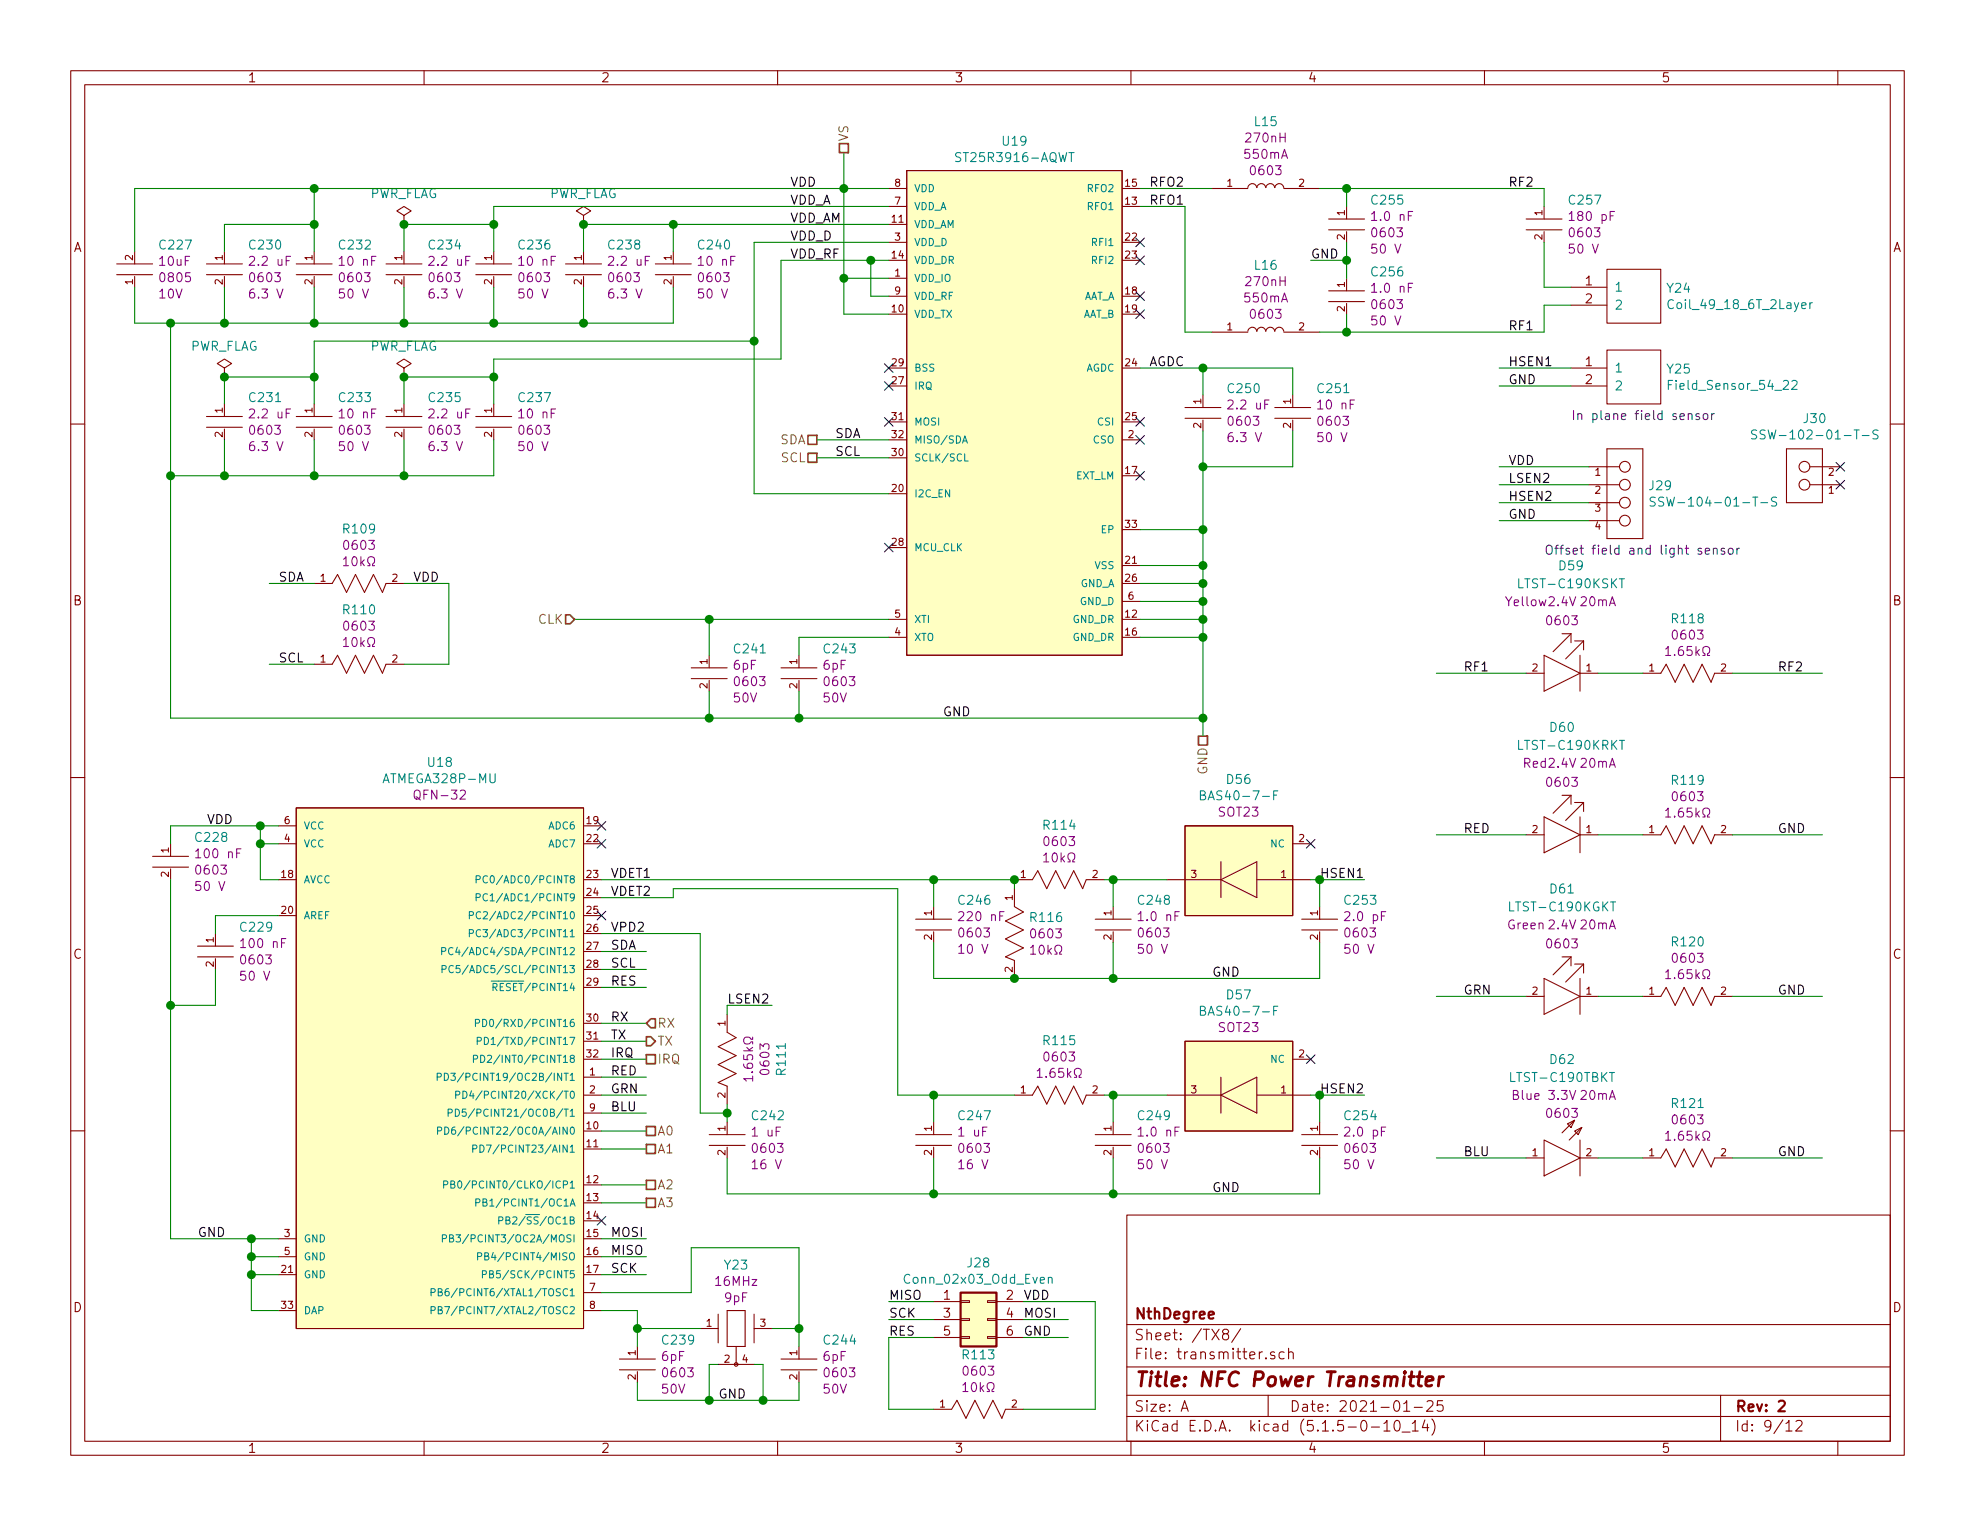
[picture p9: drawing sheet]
<svg xmlns="http://www.w3.org/2000/svg" width="279mm" height="216mm" viewBox="0 0 279 216" stroke-linecap="round" stroke-linejoin="round" font-family="sans-serif">
<g fill="none" stroke="#840000" stroke-width=".15">
<path d="M10 10h259.4v195.9h-259.4zM12 12h255.4v191.9h-255.4zM60 10v2M110 10v2M160 10v2M210 10v2M260 10v2M16.5 38.9h5.1M16.5 37.3h5.1M19 35.6v1.7M19 39.1v1.5M29.2 38.9h5.1"/>
<path d="M29.2 37.3h5.1M31.7 35.6v1.7M41.9 38.9h5.1M41.9 37.3h5.1M44.4 35.6v1.7M54.6 38.9h5.1M54.6 37.3h5.1M57.1 30.5l1.1-.7-1.1-.6-1 .6 1 .7v1.3M57.1 31.8h.1M57.1 35.6v1.7M67.3 38.9h5.1M67.3 37.3h5.1"/>
<path d="M69.8 35.6v1.7M80 38.9h5.1M80 37.3h5.1M82.5 30.5l1.1-.7-1.1-.6-1 .6 1 .7v1.3M82.5 31.8h.1M82.5 35.6v1.7M92.7 38.9h5.1M92.7 37.3h5.1M95.2 35.6v1.7M125.7 39.4h2.6M125.7 31.8h2.6M125.7 29.2h2.6"/>
<path d="M125.7 36.8h2.6M125.7 26.7h2.6M125.7 34.3h2.6M128.3 24.1h30.4v68.6h-30.4zM158.7 29.2h2.6M158.7 36.8h2.6M158.7 26.7h2.6M158.7 34.3h2.6M171.4 26.7h5.1M176.5 26.5a.64 .64 0 0 1 .7-.5 .64 .64 0 0 1 .6 .5 .64 .64 0 0 1 .6-.5 .64 .64 0 0 1 .7 .5 .64 .64 0 0 1 .6-.5 .64 .64 0 0 1 .6 .5 .64 .64 0 0 1 .7-.5 .64 .64 0 0 1 .6 .5M181.6 26.7h5.1M188 32.5h5"/>
<path d="M188 31h5M190.5 29.2v1.8M190.5 39.4v1.7M215.9 32.5h5.1M215.9 31h5.1M218.4 29.2v1.8M227.3 38.1h7.6v7.6h-7.6zM10 60h2M29.2 58.9h5.1M31.7 52.1l1.1-.7-1.1-.6-1 .6 1 .7v1.2M31.7 53.3h.1M31.7 57.2v1.7"/>
<path d="M41.9 58.9h5.1M44.4 57.2v1.7M54.6 58.9h5.1M57.1 52.1l1.1-.7-1.1-.6-1 .6 1 .7v1.2M57.1 53.3h.1M57.1 57.2v1.7M67.3 58.9h5.1M69.8 57.2v1.7M125.7 44.5h2.6M125.7 41.9h2.6M125.7 52.1h2.6M125.7 59.7h2.6"/>
<path d="M125.7 54.6h2.6M158.7 44.5h2.6M158.7 41.9h2.6M158.7 52.1h2.6M158.7 59.7h2.6M167.6 59.2h5.1M167.6 57.7h5.1M170.2 55.9v1.8M171.4 47h5.1M176.5 46.9a.64 .64 0 0 1 .7-.6 .64 .64 0 0 1 .6 .6 .64 .64 0 0 1 .6-.6 .64 .64 0 0 1 .7 .6 .64 .64 0 0 1 .6-.6 .64 .64 0 0 1 .6 .6 .64 .64 0 0 1 .7-.6 .64 .64 0 0 1 .6 .6M180.3 59.2h5.1M180.3 57.7h5.1"/>
<path d="M181.6 47h5.1M182.9 55.9v1.8M188 42.7h5M188 41.1h5M222.2 52.1h5.1M222.2 54.6h5.1M222.2 40.6h5.1M222.2 43.2h5.1M227.3 49.5h7.6v7.7h-7.6zM267.4 60h2M29.2 60.5h5.1M41.9 60.5h5.1"/>
<path d="M54.6 60.5h5.1M67.3 60.5h5.1M125.7 62.2h2.6M125.7 69.9h2.6M125.7 77.5h2.6M125.7 64.8h2.6M158.7 67.3h2.6M158.7 62.2h2.6M158.7 74.9h2.6M224.8 66h4.3M224.8 68.6h4.3M224.8 71.1h4.3"/>
<path d="M224.8 73.7h4.3M227.3 63.5h5.1v12.7h-5.1zM252.7 63.5h5.1v7.6h-5.1zM256 66h4.3M256 68.6h4.3M44.4 82.6h2.6l.8-1.3 1.2 2.5 1.3-2.5 1.3 2.5 1.2-2.5 1.3 2.5 .5-1.2h2.5M44.4 94h2.6l.8-1.3 1.2 2.6 1.3-2.6 1.3 2.6 1.2-2.6 1.3 2.6 .5-1.3h2.5M97.8 96h5.1M97.8 94.5h5.1M100.3 92.7v1.8M110.5 96h5.1M110.5 94.5h5.1"/>
<path d="M113 92.7v1.8M125.7 87.6h2.6M125.7 90.2h2.6M158.7 87.6h2.6M158.7 90.2h2.6M158.7 80h2.6M158.7 82.6h2.6M158.7 85.1h2.6M215.9 95.3h2.5M218.4 92.7l5.1 2.6-5.1 2.5zM221 89.7h1.2M222.2 89.7v1.2"/>
<path d="M222.2 89.7l-2.5 2.5M222.8 90.7h1.2M223.5 95.3h2.6M223.5 92.7v5.1M224 90.7v1.2M224 90.7l-2.5 2.5M232.4 95.3h2.5l.8-1.3 1.3 2.5 1.3-2.5 1.2 2.5 1.3-2.5 1.3 2.5 .5-1.2h2.5M10 110h2M24.1 119.4v1.8M39.4 119.4h2.5M39.4 116.8h2.5M41.9 114.3h40.6v73.7h-40.6z"/>
<path d="M82.5 119.4h2.6M82.5 116.8h2.6M167.6 116.8h15.3v12.7h-15.3zM182.9 119.4h2.5M215.9 118.1h2.5M218.4 115.6l5.1 2.5-5.1 2.6zM221 112.5h1.2M222.2 112.5v1.3M222.2 112.5l-2.5 2.6M222.8 113.5h1.2M223.5 118.1h2.6M223.5 115.6v5.1"/>
<path d="M224 113.5v1.3M224 113.5l-2.5 2.6M232.4 118.1h2.5l.8-1.3 1.3 2.6 1.3-2.6 1.2 2.6 1.3-2.6 1.3 2.6 .5-1.3h2.5M267.4 110h2M21.6 122.7h5.1M21.6 121.2h5.1M27.9 135.4h5.1M27.9 133.9h5.1M30.5 132.1v1.8M39.4 124.5h2.5M39.4 129.5h2.5M82.5 124.5h2.6"/>
<path d="M82.5 129.5h2.6M82.5 127h2.6M82.5 132.1h2.6M82.5 134.6h2.6M82.5 137.2h2.6M82.5 139.7h2.6M129.5 131.6h5.1M129.5 130h5.1M132.1 128.3v1.7M143.5 124.5h2.5l.8-1.3 1.3 2.5 1.3-2.5 1.2 2.5 1.3-2.5 1.3 2.5 .5-1.2h2.5M143.5 125.7v2.6l1.3 .7-2.6 1.3 2.6 1.3-2.6 1.2 2.6 1.3-2.6 1.3 1.3 .5v2.5M154.9 131.6h5.1"/>
<path d="M154.9 130h5.1M157.5 128.3v1.7M165.1 124.5h7.6M172.7 124.5l5.1-2.6v5.1zM172.7 121.9v5.1M177.8 124.5h7.6M184.1 131.6h5.1M184.1 130h5.1M186.7 128.3v1.7M218.4 138.4l5.1 2.6-5.1 2.5zM221 135.4h1.2M222.2 135.4l-2.5 2.5"/>
<path d="M222.2 135.4v1.3M222.8 136.4h1.2M223.5 138.4v5.1M224 136.4l-2.5 2.5M224 136.4v1.3M10 160h2M82.5 154.9h2.6M82.5 149.9h2.6M82.5 152.4h2.6M82.5 144.8h2.6M82.5 147.3h2.6M82.5 157.5h2.6"/>
<path d="M102.9 143.5v2.6l1.2 .7-2.5 1.3 2.5 1.3-2.5 1.2 2.5 1.3-2.5 1.3 1.3 .5v2.5M102.9 158.8v1.7M132.1 158.8v1.7M143.5 154.9h2.5l.8-1.2 1.3 2.5 1.3-2.5 1.2 2.5 1.3-2.5 1.3 2.5 .5-1.3h2.5M157.5 158.8v1.7M165.1 154.9h7.6M167.6 147.3h15.3v12.7h-15.3zM172.7 154.9l5.1-2.5v5.1zM172.7 152.4v5.1M177.8 154.9h7.6M182.9 149.9h2.5M186.7 158.8v1.7"/>
<path d="M215.9 141h2.5M221.7 159l1.1-.5-.6 1zM222.8 158.5l-1.8 1.8M223.5 141h2.6M223.8 159.5l-1.8 1.8M232.4 141h2.5l.8-1.3 1.3 2.5 1.3-2.5 1.2 2.5 1.3-2.5 1.3 2.5 .5-1.2h2.5M267.4 160h2M39.4 175.3h2.5M39.4 177.8h2.5M82.5 160h2.6M82.5 162.6h2.6M82.5 167.6h2.6"/>
<path d="M82.5 170.2h2.6M82.5 172.7h2.6M82.5 175.3h2.6M82.5 177.8h2.6M100.3 162.1h5.1M100.3 160.5h5.1M129.5 162.1h5.1M129.5 160.5h5.1M154.9 162.1h5.1M154.9 160.5h5.1M159.4 171.9h108v32h-108zM184.1 162.1h5.1"/>
<path d="M184.1 160.5h5.1M215.9 163.8h2.5M218.4 161.3l5.1 2.5-5.1 2.6zM222.8 160l1-.5-.5 1zM223.5 161.3v5.1M223.5 163.8h2.6M232.4 163.8h2.5l.8-1.2 1.3 2.5 1.3-2.5 1.2 2.5 1.3-2.5 1.3 2.5 .5-1.3h2.5M39.4 185.4h2.5M39.4 180.3h2.5M82.5 185.4h2.6M82.5 180.3h2.6M82.5 182.9h2.6"/>
<path d="M87.6 193.8h5.1M87.6 192.3h5.1M90.2 190.5v1.8M99.1 188h2.5M101.6 185.9v4.1M101.6 193h5.1M102.9 185.4h2.5v5.1h-2.5zM104.1 190.5v2.5M106.7 185.9v4.1M106.7 188h2.5M110.5 193.8h5.1M110.5 192.3h5.1"/>
<path d="M113 190.5v1.8M132.1 199.4h2.5l.8-1.3 1.3 2.6 1.2-2.6 1.3 2.6 1.3-2.6 1.2 2.6 .5-1.3h2.6M132.1 184.2h3.8M132.1 186.7h3.8M132.1 189.2h3.8M135.9 189.1h1.3v.3h-1.3zM135.9 184h1.3v.3h-1.3zM135.9 186.6h1.3v.2h-1.3zM139.7 189.1h1.3v.3h-1.3zM139.7 184h1.3v.3h-1.3zM139.7 186.6h1.3v.2h-1.3zM141 184.2h3.8"/>
<path d="M141 186.7h3.8M141 189.2h3.8M159.4 197.4h108M159.4 193.4h108M159.4 187.4h108M167.1 199.7l.5-1.5 .5 1.5M167.2 199.2h.8M173.2 188.7l-.3-.3 .1-.2 .2-.1h.5l.1 .2-.1 .3-.2 .1h-.3a.48 .48 0 0 0-.2 .7l.2 .2h.3l.2-.2a.48 .48 0 0 0-.2-.7M175.5 188l-1.3 1.9M179.4 197.4v3M180.3 191.3a.37 .37 0 0 0-.6 .2 .54 .54 0 0 0 .6 .3v.4l-.1 .1-.5-.1M181.7 191.3a.48 .48 0 0 0-.7 .1l-.1 .1 .1 .6a.48 .48 0 0 0 .7 .1"/>
<path d="M182.3 191.4a.41 .41 0 0 1 .7 .1v.8M182.3 190.8v1.5M198.6 199.7h.8M200.1 199.1h1.1M201.9 198.3l.2-.1h.3a.41 .41 0 0 1 .3 .6l-.9 .9h.9M204.1 198.2h-.7l-.1 .7 .1-.1a.62 .62 0 0 1 .7 .1l.1 .1-.1 .5-.2 .2h-.4l-.2-.2M243.4 197.4v6.5M60 203.9v2M110 203.9v2M159.4 200.4h108M160 203.9v2M194 201.9h1.1"/>
<path d="M195.8 201.4l.4-.4v1.5M195.8 202.5h.8M197.4 201.1a.35 .35 0 0 1 .3-.1 .35 .35 0 0 1 .3 .2 .77 .77 0 0 1-.4 1.3 .9 .9 0 0 1-.2-1.4zM198.3 202.6h1.2M199.8 201.4l.4-.4v1.5M199.8 202.5h.8M201.6 200.9l-.4 1.1h.9M201.9 201.5v1M202.6 200.8a1.71 1.71 0 0 1 0 2.2M210 203.9v2M252.7 201.4l.3-.2 .1-.2v1.5M252.7 202.5h.8"/>
<path d="M254.1 201.1l.2-.1h.5a.4 .4 0 0 1 .1 .6l-.9 .9h.9M260 203.9v2"/>
<circle cx="229.9" cy="68.6" r=".76"/>
<circle cx="229.9" cy="71.1" r=".76"/>
<circle cx="229.9" cy="66" r=".76"/>
<circle cx="229.9" cy="73.7" r=".76"/>
<circle cx="255.3" cy="68.6" r=".76"/>
<circle cx="255.3" cy="66" r=".76"/>
<circle cx="104.1" cy="193" r=".25"/>
</g>
<path d="M171 186.1l.7-.2v-.3h-.5l-.2 .2 .1 .7 .1 .1 .5-.1M251.6 198.3l.3-.1h.4a.37 .37 0 0 1 .1 .6l-.8 .9h.9" fill="none" stroke="#840000" stroke-width=".3"/>
<path d="M200.5 194.8h.7M200.9 194.1l-.3 1.7 .1 .2 .4 .1M201.8 195.4l.9-.2v-.4h-.6h-.2l-.1 .2v1l.2 .1 .5-.1M203.6 194.8l-.1 1.3M204.2 194.8a.55 .55 0 0 0-.6 .3" fill="none" stroke="#840000" stroke-width=".41"/>
<g fill="none" stroke="#840084" stroke-width=".15">
<path d="M48.6 79.1l.3-.3v1.2M48.6 90.6l.3-.4v1.3M48.6 80h.7M48.6 91.5h.7M52 80h.3v-.2a.55 .55 0 0 1-.2-.8 .55 .55 0 0 1 .8-.1 .66 .66 0 0 1-.2 .9v.2h.3M52 91.5h.3v-.3a.55 .55 0 0 1-.2-.8 .55 .55 0 0 1 .8 0 .66 .66 0 0 1-.2 .8v.3h.3M235.6 91.8l.4-.3v1.2M235.6 92.7h.7M240.9 92.7h.3v-.2a.54 .54 0 0 1-.3-.7 .54 .54 0 0 1 .8-.3 .59 .59 0 0 1-.1 1v.2h.3M235.6 114.7l.4-.4v1.3M235.6 115.6h.7M240.9 115.6h.3v-.2a.54 .54 0 0 1-.3-.8 .54 .54 0 0 1 .8-.2 .59 .59 0 0 1-.1 1v.2h.3"/>
<path d="M145.8 134.1l.4-.4v1.3M145.8 135h.7M147.7 121l.3-.3v1.2M147.7 121.9h.7M149.2 135h.3v-.2a.55 .55 0 0 1-.2-.9 .55 .55 0 0 1 .8 0 .66 .66 0 0 1-.2 .9v.2h.3M151.1 121.9h.3v-.2a.55 .55 0 0 1-.3-.8 .55 .55 0 0 1 .9 0 .66 .66 0 0 1-.2 .8v.2h.2M235.6 137.5l.4-.3v1.3M235.6 138.5h.7M240.9 138.5h.3v-.3a.54 .54 0 0 1-.3-.7 .54 .54 0 0 1 .8-.2 .59 .59 0 0 1-.1 .9v.3h.3M106.5 152.6h-1.3l.4 .4M106.5 146.7v.3h-.3a.54 .54 0 0 0-.7-.2 .54 .54 0 0 0-.2 .7 .59 .59 0 0 0 .9-.1h.3v.3M106.5 152.2v.8"/>
<path d="M146.7 151.5l.4-.3v1.2M146.7 152.4h.7M152 152.4h.3v-.2a.54 .54 0 0 1-.3-.7 .54 .54 0 0 1 .8-.3 .59 .59 0 0 1-.1 1v.2h.3M235.6 160.4l.4-.4v1.3M235.6 161.3h.7M240.9 161.3h.3v-.2a.54 .54 0 0 1-.3-.8 .54 .54 0 0 1 .8-.2 .59 .59 0 0 1-.1 1v.2h.3M136.2 196l.4-.4v1.3M136.2 196.9h.7M139.6 196.9h.4v-.3a.55 .55 0 0 1-.3-.8 .55 .55 0 0 1 .9 0 .66 .66 0 0 1-.3 .8v.3h.3"/>
</g>
<g fill="none" stroke="#008484" stroke-width=".15">
<path d="M135.9 21.7l-.5-.1-.1 .1-.1 .2a.43 .43 0 0 0 .5 .4l.1 .1a.28 .28 0 0 1 .1 .3 .28 .28 0 0 1-.2 .2l-.5-.1M151.2 21.6h.7M236 54.4h.4M236.6 53.8h-.6v1.3M236.7 42.5a.5 .5 0 0 0-.6 0 .5 .5 0 0 0-.1 .6 .45 .45 0 0 0 .2 .5 .45 .45 0 0 0 .5-.1M253.5 53.9l.2-.1h.3l.2 .1v.3v.2l-.8 .7h.8M256 42.8v.9M256.4 42.8l-.2 .1-.2 .2M136.2 62.7l.3-1 .4 1M136.3 62.4h.5M136.5 64.2v1h.5M234.2 70.4l-.5-.1-.2 .2-.1 .2a.43 .43 0 0 0 .5 .3l.2 .1a.28 .28 0 0 1 .1 .3 .28 .28 0 0 1-.3 .2h-.5"/>
<path d="M235.4 70.4l-.5-.1-.2 .2v.3l.6 .3 .1 .3-.3 .2h-.5M248.5 60.9l-.5-.1-.1 .2-.1 .2a.43 .43 0 0 0 .5 .3l.1 .1a.28 .28 0 0 1 .1 .3 .28 .28 0 0 1-.2 .2h-.5M249.1 71.1h1M249.7 60.9l-.5-.1-.2 .2v.3l.6 .3 .1 .3-.2 .2h-.5M251.3 70.4l-.4-.1-.2 .2-.1 .2a.43 .43 0 0 0 .5 .3l.2 .1v.4a.56 .56 0 0 1-.7 .1M263.4 61.6h1M265.7 60.9l-.5-.1-.2 .2-.1 .2a.43 .43 0 0 0 .5 .3l.2 .1v.4a.56 .56 0 0 1-.7 .1M229.1 81.9h.7M169.8 112.5l.6-.1 .1-.2-.1-.2-.1-.1h-.5v1.3h.5l.2-.2 .1-.3-.3-.2M180.2 112.5h.4M180.8 111.9h-.6v1.3M229.1 104.7h.7"/>
<path d="M62.5 134.6l.5-.1 .1-.1-.1-.3h-.5v1M62.5 137.1h.5l.1-.2v-.2l-.6-.1v1M64.1 134.1a.47 .47 0 0 0-.7 .4 .47 .47 0 0 0 .6 .5h.1M64.1 136.7a.49 .49 0 0 0-.6 .3 .49 .49 0 0 0 .4 .6l.2-.1M64.7 134l-.2 .7h.6M65 136.6h-.4l-.1 .5 .2-.1h.3l.1 .2-.1 .3-.1 .1-.4-.1M66.4 129.5h.5l.1-.2-.1-.2-.5-.1v1M66.4 132.1l.5-.1 .1-.1-.1-.3-.5-.1v1M67.4 124.4h.4l.1-.2v-.2l-.5-.1v1M67.4 127l.4-.1 .1-.1v-.3l-.5-.1v1.1M68 129.1a.47 .47 0 0 0-.6 .4 .47 .47 0 0 0 .5 .4h.1M68 131.6a.47 .47 0 0 0-.6 .4 .47 .47 0 0 0 .5 .5l.1-.1"/>
<path d="M69 124a.47 .47 0 0 0-.7 .4 .47 .47 0 0 0 .6 .5l.1-.1M69 126.5a.47 .47 0 0 0-.7 .4 .47 .47 0 0 0 .6 .5h.1M69.5 138.8h1M69.7 139.7l.5-.1 .1-.4-.6-.1v1.1M70 139.7l.3 .5M227.8 127.6h.7M61.8 152.4l.5-.1 .1-.1v-.3l-.6-.1v1.1M61.9 160l.5-.1 .1-.1-.1-.3h-.5v1M62.9 151.8a.51 .51 0 0 1 .6 .5 .51 .51 0 0 1-.6 .6zM62.9 159.5a.51 .51 0 0 1 .6 .5 .51 .51 0 0 1-.6 .5zM63.4 157.5l.5-.1 .1-.1-.1-.3-.5-.1v1M63.8 151.8h.6l-.3 .4 .3 .2v.4l-.2 .1-.4-.1"/>
<path d="M64.4 159.5h-.2a.63 .63 0 0 0-.1 1l.3-.1 .1-.4-.2-.2h-.2l-.2 .2M64.4 156.9a.51 .51 0 0 1 .6 .5 .51 .51 0 0 1-.6 .5zM64.5 154.9h.4l.1-.2v-.2l-.5-.1v1M65.5 154.4a.51 .51 0 0 1 .6 .5 .51 .51 0 0 1-.6 .5zM65.9 156.9h-.5v.5l.1-.1 .4 .1 .1 .1-.1 .3-.1 .1-.4-.1M66.7 154.3l-.3 .7h.7M67 149.8h.5l.1-.2-.1-.2-.5-.1v1M67.3 144.8l.4-.1 .1-.1v-.3l-.5-.1v1M67.5 147.3l.5-.1 .1-.1-.1-.3h-.5v1M68 149.3a.51 .51 0 0 1 .6 .5 .51 .51 0 0 1-.6 .5zM68.3 144.2a.51 .51 0 0 1 .6 .5 .51 .51 0 0 1-.6 .5zM68.5 146.8a.51 .51 0 0 1 .6 .5 .51 .51 0 0 1-.6 .5z"/>
<path d="M169.8 143l.6-.1 .1-.2-.1-.2-.1-.1h-.5v1.2h.5l.2-.1 .1-.3-.3-.2M180.2 143h.4M180.8 142.4h-.6v1.2M227.7 151.7h.7M62.6 175.2h.5l.1-.2-.1-.2-.5-.1v1M62.8 167.6h.4l.1-.2v-.2l-.5-.1v1M63.6 175.2l.4-.1 .1-.1v-.2l-.5-.1v1h.4l.1-.1 .1-.2-.3-.2M63.8 167.6l.4-.1 .1-.1v-.2l-.5-.1v1h.4l.2-.4-.3-.1M64.5 174.7h.7l-.4 .4 .4 .2-.1 .3-.2 .1-.4-.1M64.8 167.2l.2-.1a.55 .55 0 0 1 .3 .5 .55 .55 0 0 1-.3 .5l-.2-.1-.1-.3zM66.9 162.5h.5l.1-.2-.1-.2-.5-.1v1M67.3 170.2l.5-.1 .1-.1-.1-.3-.5-.1v1"/>
<path d="M67.6 177.8l.4-.1 .1-.1v-.3l-.5-.1v1.1M67.9 162a.51 .51 0 0 1 .6 .5 .51 .51 0 0 1-.6 .5zM68.3 170.1h.5l.1-.2-.1-.2-.5-.1v1h.4l.2-.3-.2-.2M68.6 177.7h.4l.1-.2v-.2l-.5-.1v1.1h.4l.1-.1 .1-.3-.3-.2M70.6 172.7l.4-.1 .1-.1v-.3h-.5v1M71.6 172.6h.4l.1-.2v-.2h-.5v1h.4l.1-.1 .1-.3-.3-.2M61 182.9l.5-.1 .1-.1-.1-.3-.5-.1v1M61 185.4l.5-.1 .1-.1-.1-.3h-.5v1M62 182.8h.4l.1-.2v-.2l-.5-.1v1h.4l.1-.1 .1-.2-.3-.2M62 185.3h.4l.1-.2v-.2h-.5v1h.4l.1-.1 .1-.3-.3-.2M62.9 184.9h.7l-.4 1M63.4 182.3l-.2 .1a.66 .66 0 0 0 0 .9l.3-.1 .1-.3-.3-.2h-.1l-.2 .2"/>
<path d="M68.2 180.3h.5l.1-.4-.6-.1v1M69.3 180.3l.4-.1v-.3l-.4-.1v1h.3l.2-.4-.2-.1M148.3 180.8h.1a.31 .31 0 0 1 .4 .1v.7M148.3 180.7v.9"/>
</g>
<g fill="#ffffc2" stroke="#ffffc2" stroke-width=".14">
<path d="M128.3 24.1h30.4v68.6h-30.4z"/>
<path d="M167.6 147.3h15.3v12.7h-15.3z"/>
<path d="M167.6 116.8h15.3v12.7h-15.3z"/>
<path d="M41.9 114.3h40.6v73.7h-40.6z"/>
<path d="M135.9 182.9h5.1v7.6h-5.1z"/>
</g>
<path d="M135.9 182.9h5.1v7.6h-5.1z" fill="none" stroke="#840000" stroke-width=".25"/>
<g fill="none" stroke="#008400" stroke-width=".15">
<path d="M44.4 31.8h-12.7v3.8M44.4 26.7v8.9M69.8 31.8h-12.7v3.8M95.2 31.8v3.8M119.4 21.6v22.9h6.3M119.4 39.4h6.3M123.2 36.8v5.1h2.5M125.7 36.8h-15.2v14h-40.7v6.4M125.7 26.7h-106.7v8.9M125.7 29.2h-55.9v6.4M125.7 31.8h-43.2v3.8M125.7 34.3h-19v35.6h19"/>
<path d="M161.3 26.7h10.1M161.3 29.2h6.3v17.8h3.8M185.4 36.8h5.1M186.7 26.7h31.7v2.5M190.5 26.7v2.5M190.5 34.3v5.1M218.4 34.3v6.3h3.8M19 40.6v5.1h76.2v-5.1M24.1 45.7v55.9h146.1M31.7 40.6v5.1M44.4 53.3h-12.7v3.9M44.4 40.6v5.1"/>
<path d="M57.1 40.6v5.1M69.8 53.3h-12.7v3.9M69.8 40.6v5.1M82.5 40.6v5.1M106.7 48.3h-62.3v8.9M161.3 52.1h21.6v3.8M170.2 52.1v3.8M190.5 44.5v2.5M212.1 52.1h10.1M212.1 54.6h10.1M222.2 43.2h-3.8v3.8h-31.7M31.7 62.2v5.1"/>
<path d="M44.4 62.2v5.1M57.1 62.2v5.1M69.8 62.2v5.1h-45.7M115.6 62.2h10.1M115.6 64.8h10.1M161.3 74.9h8.9M170.2 61v43.1M182.9 61v5h-12.7M212.1 66h12.7M212.1 73.7h12.7M212.1 71.1h12.7M212.1 68.6h12.7"/>
<path d="M38.1 94h6.3M38.1 82.6h6.3M57.1 82.6h6.4v11.4h-6.4M81.3 87.6h44.4M100.3 87.6v5.1M100.3 97.8v3.8M113 97.8v3.8M125.7 90.2h-12.7v2.5M161.3 82.6h8.9M161.3 87.6h8.9M161.3 90.2h8.9M161.3 85.1h8.9"/>
<path d="M161.3 80h8.9M203.2 95.3h12.7M226.1 95.3h6.3M245.1 95.3h12.7M36.8 116.8v7.7h2.6M36.8 119.4h2.6M39.4 116.8h-15.3v2.6M203.2 118.1h12.7M226.1 118.1h6.3M245.1 118.1h12.7M24.1 124.5v50.8h15.3M30.5 137.2v5h-6.4"/>
<path d="M39.4 129.5h-8.9v2.6M85.1 127h10.1v-1.3h31.8v29.2h16.5M85.1 132.1h14v25.4h3.8M85.1 124.5h58.4v1.2M85.1 139.7h6.3M85.1 134.6h6.3M85.1 137.2h6.3M132.1 124.5v3.8M132.1 133.4v5h54.6v-5M156.2 124.5h8.9M157.5 124.5v3.8M157.5 133.4v5"/>
<path d="M185.4 124.5h7.6M186.7 124.5v3.8M85.1 157.5h6.3M85.1 154.9h6.3M85.1 144.8h6.3M85.1 147.3h6.3M85.1 149.9h6.3M85.1 152.4h6.3M102.9 156.2v2.6M109.2 142.2h-6.3v1.3M132.1 154.9v3.9M156.2 154.9h8.9"/>
<path d="M157.5 154.9v3.9M185.4 154.9h7.6M186.7 154.9v3.9M203.2 141h12.7M226.1 141h6.3M245.1 141h12.7M35.6 175.3v10.1h3.8M35.6 177.8h3.8M85.1 175.3h6.3M85.1 177.8h6.3M85.1 160h6.3M85.1 162.6h6.3"/>
<path d="M85.1 167.6h6.3M85.1 170.2h6.3M102.9 163.8v5.1h83.8v-5.1M132.1 163.8v5.1M157.5 163.8v5.1M203.2 163.8h12.7M226.1 163.8h6.3M245.1 163.8h12.7M35.6 180.3h3.8M85.1 180.3h6.3M85.1 185.4h5.1v5.1M85.1 182.9h12.7v-6.4h15.2v14"/>
<path d="M90.2 195.6v2.5h22.8v-2.5M90.2 188h8.9M101.6 193h-1.3v5.1M106.7 193h1.2v5.1M109.2 188h3.8M125.7 184.2h6.4M125.7 186.7h6.4M132.1 189.2h-6.4v10.2h6.4M144.8 184.2h10.1v15.2h-10.1M144.8 186.7h6.3M144.8 189.2h6.3"/>
</g>
<path d="M118.7 20.3h1.3v1.3h-1.3zM114.3 61.6h1.3v1.3h-1.3zM114.3 64.1h1.3v1.3h-1.3zM80 87h.6l.7 .6-.7 .7h-.6zM169.5 104.1h1.3v1.3h-1.3zM91.4 159.4h1.3v1.3h-1.3zM91.4 149.2h1.3v1.3h-1.3zM91.4 146.7h.7l.6 .6-.6 .7h-.7zM92.1 144.1h.6v1.3h-.6l-.7-.6zM91.4 161.9h1.3v1.3h-1.3zM91.4 167h1.3v1.3h-1.3zM91.4 169.5h1.3v1.3h-1.3z" fill="none" stroke="#848400" stroke-width=".25"/>
<g fill="none" stroke="#0000c2" stroke-width=".15">
<path d="M238.8 58.6h.1a.31 .31 0 0 1 .5 .1v.7M238.8 58.5v.9M240.4 58.6a.32 .32 0 0 0-.5 .1l.1 .2h.3l.2 .2-.2 .3-.4-.1M241.1 58.6l.3-.1 .2 .3v.3l-.2 .3-.3-.1-.2-.2v-.3zM242.1 58.5v.9M242.5 58.5l-.2 .1-.2 .2M240.7 77.6h-.3l-.2 .1 .1 .2 .4 .2 .1 .1-.1 .2h-.5M241.2 78l.7-.1-.1-.3h-.4l-.2 .1 .1 .7h.5M242.4 77.7v-.1a.31 .31 0 0 1 .5 .1v.7M242.4 77.6v.8M244 77.6a.31 .31 0 0 0-.5 .1v.2l.3 .1 .2 .2-.2 .2h-.3M244.6 77.6h.3l.3 .2v.4l-.1 .2h-.3l-.3-.2v-.4z"/>
<path d="M245.7 77.6v.8M246.1 77.6h-.3l-.1 .2"/>
</g>
<g fill="#008400" stroke="#008400" stroke-width=".25">
<circle cx="24.1" cy="67.3" r=".51"/>
<circle cx="143.5" cy="138.4" r=".51"/>
<circle cx="100.3" cy="101.6" r=".51"/>
<circle cx="186.7" cy="124.5" r=".51"/>
<circle cx="57.2" cy="67.3" r=".51"/>
<circle cx="44.5" cy="67.3" r=".51"/>
<circle cx="31.8" cy="67.3" r=".51"/>
<circle cx="157.5" cy="138.4" r=".51"/>
<circle cx="143.5" cy="124.5" r=".51"/>
<circle cx="31.8" cy="45.7" r=".51"/>
<circle cx="44.5" cy="45.7" r=".51"/>
<circle cx="57.2" cy="45.7" r=".51"/>
<circle cx="113" cy="188" r=".51"/>
<circle cx="35.6" cy="177.8" r=".51"/>
<circle cx="69.9" cy="45.7" r=".51"/>
<circle cx="132.1" cy="124.5" r=".51"/>
<circle cx="82.6" cy="45.7" r=".51"/>
<circle cx="106.7" cy="48.3" r=".51"/>
<circle cx="123.2" cy="36.8" r=".51"/>
<circle cx="44.5" cy="53.3" r=".51"/>
<circle cx="69.9" cy="53.3" r=".51"/>
<circle cx="132.1" cy="154.9" r=".51"/>
<circle cx="35.6" cy="180.3" r=".51"/>
<circle cx="157.5" cy="124.5" r=".51"/>
<circle cx="44.5" cy="31.8" r=".51"/>
<circle cx="69.9" cy="31.8" r=".51"/>
<circle cx="36.8" cy="119.4" r=".51"/>
<circle cx="95.3" cy="31.8" r=".51"/>
<circle cx="57.2" cy="53.3" r=".51"/>
<circle cx="90.2" cy="188" r=".51"/>
<circle cx="190.5" cy="26.7" r=".51"/>
<circle cx="119.4" cy="26.7" r=".51"/>
<circle cx="100.3" cy="87.6" r=".51"/>
<circle cx="113" cy="101.6" r=".51"/>
<circle cx="36.8" cy="116.8" r=".51"/>
<circle cx="31.8" cy="53.3" r=".51"/>
<circle cx="100.3" cy="198.1" r=".51"/>
<circle cx="82.6" cy="31.8" r=".51"/>
<circle cx="170.2" cy="80" r=".51"/>
<circle cx="119.4" cy="39.4" r=".51"/>
<circle cx="35.6" cy="175.3" r=".51"/>
<circle cx="24.1" cy="142.2" r=".51"/>
<circle cx="190.5" cy="47" r=".51"/>
<circle cx="57.2" cy="31.8" r=".51"/>
<circle cx="190.5" cy="36.8" r=".51"/>
<circle cx="170.2" cy="66" r=".51"/>
<circle cx="132.1" cy="168.9" r=".51"/>
<circle cx="170.2" cy="52.1" r=".51"/>
<circle cx="170.2" cy="74.9" r=".51"/>
<circle cx="170.2" cy="82.6" r=".51"/>
<circle cx="170.2" cy="85.1" r=".51"/>
<circle cx="102.9" cy="157.5" r=".51"/>
<circle cx="107.9" cy="198.1" r=".51"/>
<circle cx="170.2" cy="87.6" r=".51"/>
<circle cx="44.5" cy="26.7" r=".51"/>
<circle cx="157.5" cy="168.9" r=".51"/>
<circle cx="186.7" cy="154.9" r=".51"/>
<circle cx="170.2" cy="90.2" r=".51"/>
<circle cx="24.1" cy="45.7" r=".51"/>
<circle cx="157.5" cy="154.9" r=".51"/>
<circle cx="170.2" cy="101.6" r=".51"/>
</g>
<g fill="none" stroke="#000084" stroke-width=".15">
<path d="M160.7 36.2l1.2 1.2M160.7 33.7l1.2 1.2M161.9 36.2l-1.2 1.2M161.9 33.7l-1.2 1.2M125.1 51.5l1.2 1.2M125.1 54l1.2 1.2M125.1 59.1l1.2 1.2M126.3 51.5l-1.2 1.2M126.3 54l-1.2 1.2M126.3 59.1l-1.2 1.2M160.7 59.1l1.2 1.2M160.7 43.8l1.2 1.3"/>
<path d="M160.7 41.3l1.2 1.2M161.9 59.1l-1.2 1.2M161.9 43.8l-1.2 1.3M161.9 41.3l-1.2 1.2M125.1 76.9l1.2 1.2M126.3 76.9l-1.2 1.2M160.7 61.6l1.2 1.2M160.7 66.7l1.2 1.2M161.9 61.6l-1.2 1.2M161.9 66.7l-1.2 1.2M259.7 68l1.3 1.2M259.7 65.4l1.3 1.2"/>
<path d="M261 68l-1.3 1.2M261 65.4l-1.3 1.2M84.5 116.2l1.2 1.2M84.5 118.8l1.2 1.2M85.7 116.2l-1.2 1.2M85.7 118.8l-1.2 1.2M184.8 118.8l1.2 1.2M186 118.8l-1.2 1.2M84.5 128.9l1.2 1.2M85.7 128.9l-1.2 1.2M184.8 149.3l1.2 1.2M186 149.3l-1.2 1.2"/>
<path d="M84.5 172.1l1.2 1.2M85.7 172.1l-1.2 1.2"/>
</g>
<text font-size="2.8" fill="#840000" x="160.4" y="196.2">Title: NFC Power Transmitter</text>
<g font-size="2.1" fill="#840000">
<text x="160.4" y="189.6">Sheet: /TX8/</text>
<text x="160.4" y="186.6">NthDegree</text>
<text x="160.4" y="192.3">File: transmitter.sch</text>
<text x="160.4" y="202.5">KiCad E.D.A. kicad (5.1.5-0-10_14)</text>
<text x="160.4" y="199.7">Size: A</text>
<text x="182.4" y="199.7">Date: 2021-01-25</text>
<text x="245.4" y="199.7">Rev: 2</text>
<text x="245.4" y="202.5">Id: 9/12</text>
</g>
<g font-size="1.8" fill="#840000">
<text x="35" y="11.6">1</text>
<text x="85" y="11.6">2</text>
<text x="135" y="11.6">3</text>
<text x="185" y="11.6">4</text>
<text x="235" y="11.6">5</text>
<text x="10.4" y="35.6">A</text>
<text x="267.8" y="35.6">A</text>
<text x="224.3" y="40.4">1</text>
<text x="224.3" y="42.9">2</text>
<text x="224.3" y="51.8">1</text>
<text x="224.3" y="54.4">2</text>
<text x="10.4" y="85.6">B</text>
<text x="267.8" y="85.6">B</text>
<text x="10.4" y="135.6">C</text>
<text x="267.8" y="135.6">C</text>
<text x="10.4" y="185.6">D</text>
<text x="133.5" y="183.9">1</text>
<text x="142.4" y="183.9">2</text>
<text x="267.8" y="185.6">D</text>
<text x="133.5" y="186.4">3</text>
<text x="133.5" y="189">5</text>
<text x="142.4" y="186.4">4</text>
<text x="142.4" y="189">6</text>
<text x="35" y="205.5">1</text>
<text x="85" y="205.5">2</text>
<text x="135" y="205.5">3</text>
<text x="185" y="205.5">4</text>
<text x="235" y="205.5">5</text>
</g>
<g font-size="1.8" fill="#008484">
<text x="177.5" y="17.9">L15</text>
<text x="135.8" y="22.9">ST25R3916-AQWT</text>
<text x="141.9" y="20.6">U19</text>
<text x="52.2" y="28">PWR_FLAG</text>
<text x="77.6" y="28">PWR_FLAG</text>
<text x="194.2" y="29">C255</text>
<text x="222.1" y="29">C257</text>
<text x="22.7" y="35.3">C227</text>
<text x="35.4" y="35.3">C230</text>
<text x="48.1" y="35.3">C232</text>
<text x="60.8" y="35.3">C234</text>
<text x="73.5" y="35.3">C236</text>
<text x="86.2" y="35.3">C238</text>
<text x="98.9" y="35.3">C240</text>
<text x="177.5" y="38.2">L16</text>
<text x="194.2" y="39.1">C256</text>
<text x="228.3" y="41.3">1</text>
<text x="235.9" y="41.4">Y24</text>
<text x="228.3" y="43.8">2</text>
<text x="236.7" y="43.7">Coil_49_18_6T_2Layer</text>
<text x="26.8" y="49.6">PWR_FLAG</text>
<text x="52.2" y="49.6">PWR_FLAG</text>
<text x="228.3" y="52.7">1</text>
<text x="235.9" y="52.9">Y25</text>
<text x="35.4" y="56.9">C231</text>
<text x="48.1" y="56.9">C233</text>
<text x="60.8" y="56.9">C235</text>
<text x="73.5" y="56.9">C237</text>
<text x="173.8" y="55.6">C250</text>
<text x="186.5" y="55.6">C251</text>
<text x="228.3" y="55.2">2</text>
<text x="236.6" y="55.2">Field_Sensor_54_22</text>
<text x="255.2" y="59.9">J30</text>
<text x="250" y="62.2">SSW-102-01-T-S</text>
<text x="233.4" y="69.4">J29</text>
<text x="235.6" y="71.7">SSW-104-01-T-S</text>
<text x="48.7" y="75.5">R109</text>
<text x="215.2" y="83.2">LTST-C190KSKT</text>
<text x="220.6" y="80.7">D59</text>
<text x="48.7" y="86.9">R110</text>
<text x="236.7" y="88.2">R118</text>
<text x="104" y="92.5">C241</text>
<text x="116.7" y="92.5">C243</text>
<text x="215.2" y="106.1">LTST-C190KRKT</text>
<text x="219.4" y="103.6">D60</text>
<text x="54.7" y="110.8">ATMEGA328P-MU</text>
<text x="60.6" y="108.5">U18</text>
<text x="170.8" y="113.2">BAS40-7-F</text>
<text x="173.6" y="110.9">D56</text>
<text x="236.7" y="111">R119</text>
<text x="27.8" y="119.1">C228</text>
<text x="147.8" y="117.4">R114</text>
<text x="34.1" y="131.8">C229</text>
<text x="135.7" y="128">C246</text>
<text x="145.9" y="130.5">R116</text>
<text x="161.1" y="128">C248</text>
<text x="190.3" y="128">C253</text>
<text x="213.9" y="129">LTST-C190KGKT</text>
<text x="219.4" y="126.4">D61</text>
<text x="236.7" y="133.9">R120</text>
<text x="170.8" y="143.7">BAS40-7-F</text>
<text x="173.6" y="141.4">D57</text>
<text x="147.8" y="147.9">R115</text>
<text x="111.2" y="152" transform="rotate(-90 111.2 152)">R111</text>
<text x="214" y="153.1">LTST-C190TBKT</text>
<text x="219.4" y="150.5">D62</text>
<text x="106.5" y="158.5">C242</text>
<text x="135.7" y="158.5">C247</text>
<text x="161.1" y="158.5">C249</text>
<text x="190.3" y="158.5">C254</text>
<text x="236.7" y="156.8">R121</text>
<text x="102.6" y="179.6">Y23</text>
<text x="137" y="179.3">J28</text>
<text x="128.4" y="181.6">Conn_02x03_Odd_Even</text>
<text x="93.8" y="190.2">C239</text>
<text x="116.7" y="190.2">C244</text>
<text x="136.3" y="192.3">R113</text>
</g>
<g font-size="1.8" fill="#848400">
<text x="120" y="20.1" transform="rotate(-90 120 20.1)">VS</text>
<text x="110.3" y="62.9">SDA</text>
<text x="110.5" y="65.4">SCL</text>
<text x="76.1" y="88.3">CLK</text>
<text x="170.8" y="109.6" transform="rotate(-90 170.8 109.6)">GND</text>
<text x="93" y="148">TX</text>
<text x="93" y="145.4">RX</text>
<text x="93" y="150.5">IRQ</text>
<text x="93" y="160.7">A0</text>
<text x="93" y="163.2">A1</text>
<text x="93" y="168.3">A2</text>
<text x="93" y="170.8">A3</text>
</g>
<g font-size="1.8" fill="#840084">
<text x="176.2" y="22.5">550mA</text>
<text x="176.4" y="20.2">270nH</text>
<text x="177.1" y="24.8">0603</text>
<text x="194.3" y="35.9">50 V</text>
<text x="194.3" y="33.6">0603</text>
<text x="194.4" y="31.3">1.0 nF</text>
<text x="222.2" y="35.9">50 V</text>
<text x="222.2" y="33.6">0603</text>
<text x="222.4" y="31.3">180 pF</text>
<text x="22.6" y="37.6">10uF</text>
<text x="22.8" y="39.9">0805</text>
<text x="35.5" y="39.9">0603</text>
<text x="35.6" y="37.6">2.2 uF</text>
<text x="48.2" y="39.9">0603</text>
<text x="48.3" y="37.6">10 nF</text>
<text x="60.9" y="39.9">0603</text>
<text x="61" y="37.6">2.2 uF</text>
<text x="73.6" y="39.9">0603</text>
<text x="73.7" y="37.6">10 nF</text>
<text x="86.3" y="39.9">0603</text>
<text x="86.4" y="37.6">2.2 uF</text>
<text x="99" y="39.9">0603</text>
<text x="99.1" y="37.6">10 nF</text>
<text x="176.4" y="40.5">270nH</text>
<text x="194.4" y="41.4">1.0 nF</text>
<text x="22.6" y="42.2">10V</text>
<text x="35.6" y="42.2">6.3 V</text>
<text x="48.2" y="42.2">50 V</text>
<text x="61" y="42.2">6.3 V</text>
<text x="73.6" y="42.2">50 V</text>
<text x="86.4" y="42.2">6.3 V</text>
<text x="99" y="42.2">50 V</text>
<text x="176.2" y="42.8">550mA</text>
<text x="177.1" y="45.1">0603</text>
<text x="194.3" y="46.1">50 V</text>
<text x="194.3" y="43.7">0603</text>
<text x="35.6" y="59.2">2.2 uF</text>
<text x="48.3" y="59.2">10 nF</text>
<text x="61" y="59.2">2.2 uF</text>
<text x="73.7" y="59.2">10 nF</text>
<text x="174.1" y="57.9">2.2 uF</text>
<text x="186.7" y="57.9">10 nF</text>
<text x="35.5" y="61.5">0603</text>
<text x="35.6" y="63.8">6.3 V</text>
<text x="48.2" y="63.8">50 V</text>
<text x="48.2" y="61.5">0603</text>
<text x="60.9" y="61.5">0603</text>
<text x="61" y="63.8">6.3 V</text>
<text x="73.6" y="63.8">50 V</text>
<text x="73.6" y="61.5">0603</text>
<text x="174" y="60.2">0603</text>
<text x="174" y="62.6">6.3 V</text>
<text x="186.6" y="62.6">50 V</text>
<text x="186.7" y="60.2">0603</text>
<text x="48.8" y="77.8">0603</text>
<text x="49.3" y="80.1">10k</text>
<text x="48.8" y="89.2">0603</text>
<text x="213.1" y="85.8">Yellow 2.4V 20mA</text>
<text x="219" y="88.5">0603</text>
<text x="49.3" y="91.5">10k</text>
<text x="103.8" y="94.8">6pF</text>
<text x="116.5" y="94.8">6pF</text>
<text x="236.6" y="92.8">1.65k</text>
<text x="236.8" y="90.5">0603</text>
<text x="103.8" y="99.4">50V</text>
<text x="104.1" y="97.1">0603</text>
<text x="116.5" y="99.4">50V</text>
<text x="116.8" y="97.1">0603</text>
<text x="59.1" y="113.1">QFN-32</text>
<text x="215.5" y="108.6">Red 2.4V 20mA</text>
<text x="219" y="111.3">0603</text>
<text x="236.8" y="113.4">0603</text>
<text x="147.9" y="119.7">0603</text>
<text x="172.4" y="115.5">SOT23</text>
<text x="236.6" y="115.7">1.65k</text>
<text x="27.9" y="123.7">0603</text>
<text x="28.1" y="121.4">100 nF</text>
<text x="148.4" y="122">10k</text>
<text x="27.9" y="126.1">50 V</text>
<text x="136" y="130.3">220 nF</text>
<text x="161.4" y="130.3">1.0 nF</text>
<text x="190.6" y="130.3">2.0 pF</text>
<text x="213.4" y="131.5">Green 2.4V 20mA</text>
<text x="34.3" y="136.4">0603</text>
<text x="34.4" y="134.1">100 nF</text>
<text x="135.8" y="135">10 V</text>
<text x="135.9" y="132.6">0603</text>
<text x="146" y="132.8">0603</text>
<text x="146.5" y="135.1">10k</text>
<text x="161.2" y="135">50 V</text>
<text x="161.3" y="132.6">0603</text>
<text x="190.4" y="135">50 V</text>
<text x="190.5" y="132.6">0603</text>
<text x="219" y="134.2">0603</text>
<text x="236.8" y="136.2">0603</text>
<text x="34.2" y="138.8">50 V</text>
<text x="236.6" y="138.5">1.65k</text>
<text x="172.4" y="146">SOT23</text>
<text x="106.6" y="152.1" transform="rotate(-90 106.6 152.1)">1.65k</text>
<text x="108.9" y="151.8" transform="rotate(-90 108.9 151.8)">0603</text>
<text x="147.7" y="152.5">1.65k</text>
<text x="147.9" y="150.2">0603</text>
<text x="214" y="155.6">Blue</text>
<text x="219.2" y="155.6">3.3V 20mA</text>
<text x="106.6" y="160.8">1 uF</text>
<text x="135.8" y="160.8">1 uF</text>
<text x="161.4" y="160.8">1.0 nF</text>
<text x="190.6" y="160.8">2.0 pF</text>
<text x="219" y="158.2">0603</text>
<text x="236.6" y="161.4">1.65k</text>
<text x="236.8" y="159.1">0603</text>
<text x="106.6" y="165.4">16 V</text>
<text x="106.7" y="163.1">0603</text>
<text x="135.8" y="165.4">16 V</text>
<text x="135.9" y="163.1">0603</text>
<text x="161.2" y="165.4">50 V</text>
<text x="161.3" y="163.1">0603</text>
<text x="190.4" y="165.4">50 V</text>
<text x="190.5" y="163.1">0603</text>
<text x="101.3" y="181.9">16MHz</text>
<text x="102.6" y="184.3">9pF</text>
<text x="93.6" y="192.6">6pF</text>
<text x="93.7" y="197.2">50V</text>
<text x="94" y="194.9">0603</text>
<text x="116.5" y="192.6">6pF</text>
<text x="116.5" y="197.2">50V</text>
<text x="116.8" y="194.9">0603</text>
<text x="136.5" y="194.6">0603</text>
<text x="137" y="197">10k</text>
</g>
<g font-size="1.8">
<text x="111.8" y="29">VDD_A</text>
<text x="111.8" y="26.4">VDD</text>
<text x="162.6" y="29">RFO1</text>
<text x="162.6" y="26.4">RFO2</text>
<text x="213.4" y="26.4">RF2</text>
<text x="111.8" y="34">VDD_D</text>
<text x="111.8" y="31.5">VDD_AM</text>
<text x="111.8" y="36.6">VDD_RF</text>
<text x="185.4" y="36.6">GND</text>
<text x="213.4" y="46.7">RF1</text>
<text x="162.6" y="51.8">AGDC</text>
<text x="213.4" y="51.8">HSEN1</text>
<text x="213.4" y="54.4">GND</text>
<text x="118.1" y="62">SDA</text>
<text x="118.1" y="64.5">SCL</text>
<text x="213.4" y="65.8">VDD</text>
<text x="213.4" y="68.3">LSEN2</text>
<text x="213.4" y="70.9">HSEN2</text>
<text x="213.4" y="73.4">GND</text>
<text x="39.4" y="82.3">SDA</text>
<text x="58.4" y="82.3">VDD</text>
<text x="39.4" y="93.7">SCL</text>
<text x="207" y="95">RF1</text>
<text x="251.5" y="95">RF2</text>
<text x="133.3" y="101.3">GND</text>
<text x="29.3" y="116.6">VDD</text>
<text x="207" y="117.9">RED</text>
<text x="251.5" y="117.9">GND</text>
<text x="86.4" y="124.2">VDET1</text>
<text x="186.7" y="124.2">HSEN1</text>
<text x="86.4" y="126.7">VDET2</text>
<text x="86.4" y="131.8">VPD2</text>
<text x="86.4" y="136.9">SCL</text>
<text x="86.4" y="134.4">SDA</text>
<text x="86.4" y="139.4">RES</text>
<text x="102.9" y="142">LSEN2</text>
<text x="171.4" y="138.2">GND</text>
<text x="207" y="140.7">GRN</text>
<text x="251.5" y="140.7">GND</text>
<text x="86.4" y="147.1">TX</text>
<text x="86.4" y="144.5">RX</text>
<text x="86.4" y="149.6">IRQ</text>
<text x="86.4" y="152.1">RED</text>
<text x="86.4" y="154.7">GRN</text>
<text x="186.7" y="154.7">HSEN2</text>
<text x="86.4" y="157.2">BLU</text>
<text x="207" y="163.6">BLU</text>
<text x="251.5" y="163.6">GND</text>
<text x="171.4" y="168.7">GND</text>
<text x="27.9" y="175">GND</text>
<text x="86.4" y="177.5">MISO</text>
<text x="86.4" y="175">MOSI</text>
<text x="86.4" y="180.1">SCK</text>
<text x="125.7" y="183.9">MISO</text>
<text x="144.8" y="183.9">VDD</text>
<text x="125.7" y="189">RES</text>
<text x="125.7" y="186.4">SCK</text>
<text x="144.8" y="189">GND</text>
<text x="144.8" y="186.4">MOSI</text>
<text x="101.6" y="197.9">GND</text>
</g>
<g font-size="1.8" fill="#0000c2">
<text x="222.2" y="59.4">In plane field sensor</text>
<text x="218.4" y="78.5">Offset field and light sensor</text>
</g>
<g font-size="1.4" fill="#840000">
<text x="126.6" y="29">7</text>
<text x="126.6" y="26.4">8</text>
<text x="159.2" y="29">13</text>
<text x="159.2" y="26.4">15</text>
<text x="173.6" y="26.4">1</text>
<text x="183.8" y="26.4">2</text>
<text x="126.2" y="31.5">11</text>
<text x="126.6" y="34">3</text>
<text x="159.2" y="34">22</text>
<text x="190.2" y="33.9" transform="rotate(-90 190.2 33.9)">2</text>
<text x="190.2" y="30.5" transform="rotate(-90 190.2 30.5)">1</text>
<text x="218.2" y="33.9" transform="rotate(-90 218.2 33.9)">2</text>
<text x="218.2" y="30.5" transform="rotate(-90 218.2 30.5)">1</text>
<text x="18.8" y="40.3" transform="rotate(-90 18.8 40.3)">1</text>
<text x="18.8" y="36.8" transform="rotate(-90 18.8 36.8)">2</text>
<text x="31.5" y="40.3" transform="rotate(-90 31.5 40.3)">2</text>
<text x="31.5" y="36.8" transform="rotate(-90 31.5 36.8)">1</text>
<text x="44.2" y="40.3" transform="rotate(-90 44.2 40.3)">2</text>
<text x="44.2" y="36.8" transform="rotate(-90 44.2 36.8)">1</text>
<text x="56.9" y="40.3" transform="rotate(-90 56.9 40.3)">2</text>
<text x="56.9" y="36.8" transform="rotate(-90 56.9 36.8)">1</text>
<text x="69.6" y="40.3" transform="rotate(-90 69.6 40.3)">2</text>
<text x="69.6" y="36.8" transform="rotate(-90 69.6 36.8)">1</text>
<text x="82.3" y="40.3" transform="rotate(-90 82.3 40.3)">2</text>
<text x="82.3" y="36.8" transform="rotate(-90 82.3 36.8)">1</text>
<text x="95" y="40.3" transform="rotate(-90 95 40.3)">2</text>
<text x="95" y="36.8" transform="rotate(-90 95 36.8)">1</text>
<text x="126.2" y="36.6">14</text>
<text x="126.6" y="39.1">1</text>
<text x="126.6" y="41.7">9</text>
<text x="159.2" y="41.7">18</text>
<text x="159.2" y="36.6">23</text>
<text x="190.2" y="40.6" transform="rotate(-90 190.2 40.6)">1</text>
<text x="126.2" y="44.2">10</text>
<text x="159.2" y="44.2">19</text>
<text x="173.6" y="46.7">1</text>
<text x="183.8" y="46.7">2</text>
<text x="190.2" y="44.1" transform="rotate(-90 190.2 44.1)">2</text>
<text x="126.2" y="51.8">29</text>
<text x="159.2" y="51.8">24</text>
<text x="31.5" y="58.4" transform="rotate(-90 31.5 58.4)">1</text>
<text x="44.2" y="58.4" transform="rotate(-90 44.2 58.4)">1</text>
<text x="56.9" y="58.4" transform="rotate(-90 56.9 58.4)">1</text>
<text x="69.6" y="58.4" transform="rotate(-90 69.6 58.4)">1</text>
<text x="126.2" y="54.4">27</text>
<text x="126.2" y="59.4">31</text>
<text x="159.2" y="59.4">25</text>
<text x="169.9" y="57.2" transform="rotate(-90 169.9 57.2)">1</text>
<text x="182.6" y="57.2" transform="rotate(-90 182.6 57.2)">1</text>
<text x="31.5" y="61.8" transform="rotate(-90 31.5 61.8)">2</text>
<text x="44.2" y="61.8" transform="rotate(-90 44.2 61.8)">2</text>
<text x="56.9" y="61.8" transform="rotate(-90 56.9 61.8)">2</text>
<text x="69.6" y="61.8" transform="rotate(-90 69.6 61.8)">2</text>
<text x="126.2" y="64.5">30</text>
<text x="126.2" y="62">32</text>
<text x="159.6" y="62">2</text>
<text x="169.9" y="60.6" transform="rotate(-90 169.9 60.6)">2</text>
<text x="182.6" y="60.6" transform="rotate(-90 182.6 60.6)">2</text>
<text x="126.2" y="69.6">20</text>
<text x="159.2" y="67.1">17</text>
<text x="225.7" y="67.3">1</text>
<text x="225.7" y="69.8">2</text>
<text x="258.7" y="69.8">1</text>
<text x="258.7" y="67.3">2</text>
<text x="126.2" y="77.2">28</text>
<text x="159.2" y="74.7">33</text>
<text x="225.7" y="72.4">3</text>
<text x="225.7" y="74.9">4</text>
<text x="45.3" y="82.3">1</text>
<text x="55.5" y="82.3">2</text>
<text x="159.2" y="79.8">21</text>
<text x="159.2" y="82.3">26</text>
<text x="126.6" y="89.9">4</text>
<text x="126.6" y="87.4">5</text>
<text x="159.2" y="87.4">12</text>
<text x="159.2" y="89.9">16</text>
<text x="159.6" y="84.8">6</text>
<text x="45.3" y="93.7">1</text>
<text x="55.5" y="93.7">2</text>
<text x="100.1" y="94" transform="rotate(-90 100.1 94)">1</text>
<text x="112.8" y="94" transform="rotate(-90 112.8 94)">1</text>
<text x="216.8" y="95">2</text>
<text x="224.4" y="95">1</text>
<text x="233.3" y="95">1</text>
<text x="243.5" y="95">2</text>
<text x="100.1" y="97.4" transform="rotate(-90 100.1 97.4)">2</text>
<text x="112.8" y="97.4" transform="rotate(-90 112.8 97.4)">2</text>
<text x="40.3" y="119.1">4</text>
<text x="40.3" y="116.6">6</text>
<text x="83" y="116.6">19</text>
<text x="83" y="119.1">22</text>
<text x="183.8" y="119.1">2</text>
<text x="216.8" y="117.9">2</text>
<text x="224.4" y="117.9">1</text>
<text x="233.3" y="117.9">1</text>
<text x="243.5" y="117.9">2</text>
<text x="23.9" y="124.1" transform="rotate(-90 23.9 124.1)">2</text>
<text x="23.9" y="120.6" transform="rotate(-90 23.9 120.6)">1</text>
<text x="39.9" y="124.2">18</text>
<text x="83" y="124.2">23</text>
<text x="144.4" y="124.2">1</text>
<text x="154.6" y="124.2">2</text>
<text x="168.5" y="124.2">3</text>
<text x="181.2" y="124.2">1</text>
<text x="39.9" y="129.3">20</text>
<text x="83" y="126.7">24</text>
<text x="83" y="129.3">25</text>
<text x="83" y="131.8">26</text>
<text x="131.8" y="129.5" transform="rotate(-90 131.8 129.5)">1</text>
<text x="143.3" y="127.4" transform="rotate(-90 143.3 127.4)">1</text>
<text x="157.2" y="129.5" transform="rotate(-90 157.2 129.5)">1</text>
<text x="186.4" y="129.5" transform="rotate(-90 186.4 129.5)">1</text>
<text x="30.2" y="136.8" transform="rotate(-90 30.2 136.8)">2</text>
<text x="30.2" y="133.3" transform="rotate(-90 30.2 133.3)">1</text>
<text x="83" y="134.4">27</text>
<text x="83" y="136.9">28</text>
<text x="131.8" y="133" transform="rotate(-90 131.8 133)">2</text>
<text x="143.3" y="137.5" transform="rotate(-90 143.3 137.5)">2</text>
<text x="157.2" y="133" transform="rotate(-90 157.2 133)">2</text>
<text x="186.4" y="133" transform="rotate(-90 186.4 133)">2</text>
<text x="83" y="139.4">29</text>
<text x="216.8" y="140.7">2</text>
<text x="224.4" y="140.7">1</text>
<text x="233.3" y="140.7">1</text>
<text x="243.5" y="140.7">2</text>
<text x="83" y="144.5">30</text>
<text x="83" y="147.1">31</text>
<text x="83" y="149.6">32</text>
<text x="102.6" y="145.2" transform="rotate(-90 102.6 145.2)">1</text>
<text x="183.8" y="149.6">2</text>
<text x="83.4" y="152.1">1</text>
<text x="83.4" y="154.7">2</text>
<text x="102.6" y="155.3" transform="rotate(-90 102.6 155.3)">2</text>
<text x="144.4" y="154.7">1</text>
<text x="154.6" y="154.7">2</text>
<text x="168.5" y="154.7">3</text>
<text x="181.2" y="154.7">1</text>
<text x="83" y="159.8">10</text>
<text x="83.4" y="157.2">9</text>
<text x="102.6" y="160" transform="rotate(-90 102.6 160)">1</text>
<text x="131.8" y="160" transform="rotate(-90 131.8 160)">1</text>
<text x="157.2" y="160" transform="rotate(-90 157.2 160)">1</text>
<text x="186.4" y="160" transform="rotate(-90 186.4 160)">1</text>
<text x="83" y="162.3">11</text>
<text x="83" y="167.4">12</text>
<text x="102.6" y="163.4" transform="rotate(-90 102.6 163.4)">2</text>
<text x="131.8" y="163.4" transform="rotate(-90 131.8 163.4)">2</text>
<text x="157.2" y="163.4" transform="rotate(-90 157.2 163.4)">2</text>
<text x="186.4" y="163.4" transform="rotate(-90 186.4 163.4)">2</text>
<text x="216.8" y="163.6">1</text>
<text x="224.4" y="163.6">2</text>
<text x="233.3" y="163.6">1</text>
<text x="243.5" y="163.6">2</text>
<text x="83" y="169.9">13</text>
<text x="83" y="172.5">14</text>
<text x="40.3" y="175">3</text>
<text x="40.3" y="177.5">5</text>
<text x="83" y="175">15</text>
<text x="83" y="177.5">16</text>
<text x="39.9" y="180.1">21</text>
<text x="39.9" y="185.2">33</text>
<text x="83" y="180.1">17</text>
<text x="83.4" y="182.6">7</text>
<text x="83.4" y="185.2">8</text>
<text x="89.9" y="191.8" transform="rotate(-90 89.9 191.8)">1</text>
<text x="99.9" y="187.7">1</text>
<text x="107.6" y="187.7">3</text>
<text x="112.8" y="191.8" transform="rotate(-90 112.8 191.8)">1</text>
<text x="89.9" y="195.2" transform="rotate(-90 89.9 195.2)">2</text>
<text x="102.5" y="192.8">2</text>
<text x="105" y="192.8">4</text>
<text x="112.8" y="195.2" transform="rotate(-90 112.8 195.2)">2</text>
<text x="133" y="199.1">1</text>
<text x="143.1" y="199.1">2</text>
</g>
<g font-size="1.4" fill="#008484">
<text x="129.3" y="29.7">VDD_A</text>
<text x="129.3" y="27.2">VDD</text>
<text x="153.9" y="29.7">RFO1</text>
<text x="153.9" y="27.2">RFO2</text>
<text x="129.3" y="32.3">VDD_AM</text>
<text x="129.3" y="34.8">VDD_D</text>
<text x="154.7" y="34.8">RFI1</text>
<text x="129.3" y="39.9">VDD_IO</text>
<text x="129.3" y="37.3">VDD_DR</text>
<text x="154.7" y="37.3">RFI2</text>
<text x="129.3" y="45">VDD_TX</text>
<text x="129.3" y="42.4">VDD_RF</text>
<text x="153" y="42.4">AAT_A</text>
<text x="153" y="45">AAT_B</text>
<text x="129.3" y="52.6">BSS</text>
<text x="153.6" y="52.6">AGDC</text>
<text x="129.3" y="55.1">IRQ</text>
<text x="129.3" y="65.3">SCLK/SCL</text>
<text x="129.3" y="60.2">MOSI</text>
<text x="129.3" y="62.7">MISO/SDA</text>
<text x="154.7" y="62.7">CSO</text>
<text x="155.4" y="60.2">CSI</text>
<text x="129.3" y="70.4">I2C_EN</text>
<text x="152.1" y="67.8">EXT_LM</text>
<text x="129.3" y="78">MCU_CLK</text>
<text x="155.9" y="75.4">EP</text>
<text x="152.8" y="83.1">GND_A</text>
<text x="154.9" y="80.5">VSS</text>
<text x="129.3" y="88.1">XTI</text>
<text x="151.8" y="88.1">GND_DR</text>
<text x="152.8" y="85.6">GND_D</text>
<text x="129.3" y="90.7">XTO</text>
<text x="151.8" y="90.7">GND_DR</text>
<text x="42.9" y="119.9">VCC</text>
<text x="42.9" y="117.3">VCC</text>
<text x="77.7" y="117.3">ADC6</text>
<text x="77.7" y="119.9">ADC7</text>
<text x="179.8" y="119.9">NC</text>
<text x="42.9" y="125">AVCC</text>
<text x="69.1" y="125">PC0/ADC0/PCINT8</text>
<text x="42.9" y="130">AREF</text>
<text x="68.3" y="130">PC2/ADC2/PCINT10</text>
<text x="69.1" y="127.5">PC1/ADC1/PCINT9</text>
<text x="64.9" y="135.1">PC4/ADC4/SDA/PCINT12</text>
<text x="65.1" y="137.7">PC5/ADC5/SCL/PCINT13</text>
<text x="68.3" y="132.6">PC3/ADC3/PCINT11</text>
<text x="70.6" y="140.2">RESET/PCINT14</text>
<text x="69.2" y="145.3">PD0/RXD/PCINT16</text>
<text x="69.3" y="147.8">PD1/TXD/PCINT17</text>
<text x="64.8" y="152.9">PD3/PCINT19/OC2B/INT1</text>
<text x="67.1" y="155.4">PD4/PCINT20/XCK/T0</text>
<text x="69.1" y="150.4">PD2/INT0/PCINT18</text>
<text x="179.8" y="150.4">NC</text>
<text x="64.6" y="160.5">PD6/PCINT22/OC0A/AIN0</text>
<text x="66.2" y="158">PD5/PCINT21/OC0B/T1</text>
<text x="69" y="163.1">PD7/PCINT23/AIN1</text>
<text x="65.4" y="168.1">PB0/PCINT0/CLKO/ICP1</text>
<text x="69" y="170.7">PB1/PCINT1/OC1A</text>
<text x="72.2" y="173.2">PB2/SS/OC1B</text>
<text x="42.9" y="175.8">GND</text>
<text x="42.9" y="178.3">GND</text>
<text x="65" y="175.8">PB3/PCINT3/OC2A/MOSI</text>
<text x="69.3" y="178.3">PB4/PCINT4/MISO</text>
<text x="42.9" y="180.8">GND</text>
<text x="42.9" y="185.9">DAP</text>
<text x="63.4" y="183.4">PB6/PCINT6/XTAL1/TOSC1</text>
<text x="63.4" y="185.9">PB7/PCINT7/XTAL2/TOSC2</text>
<text x="70" y="180.8">PB5/SCK/PCINT5</text>
</g>
</svg>
